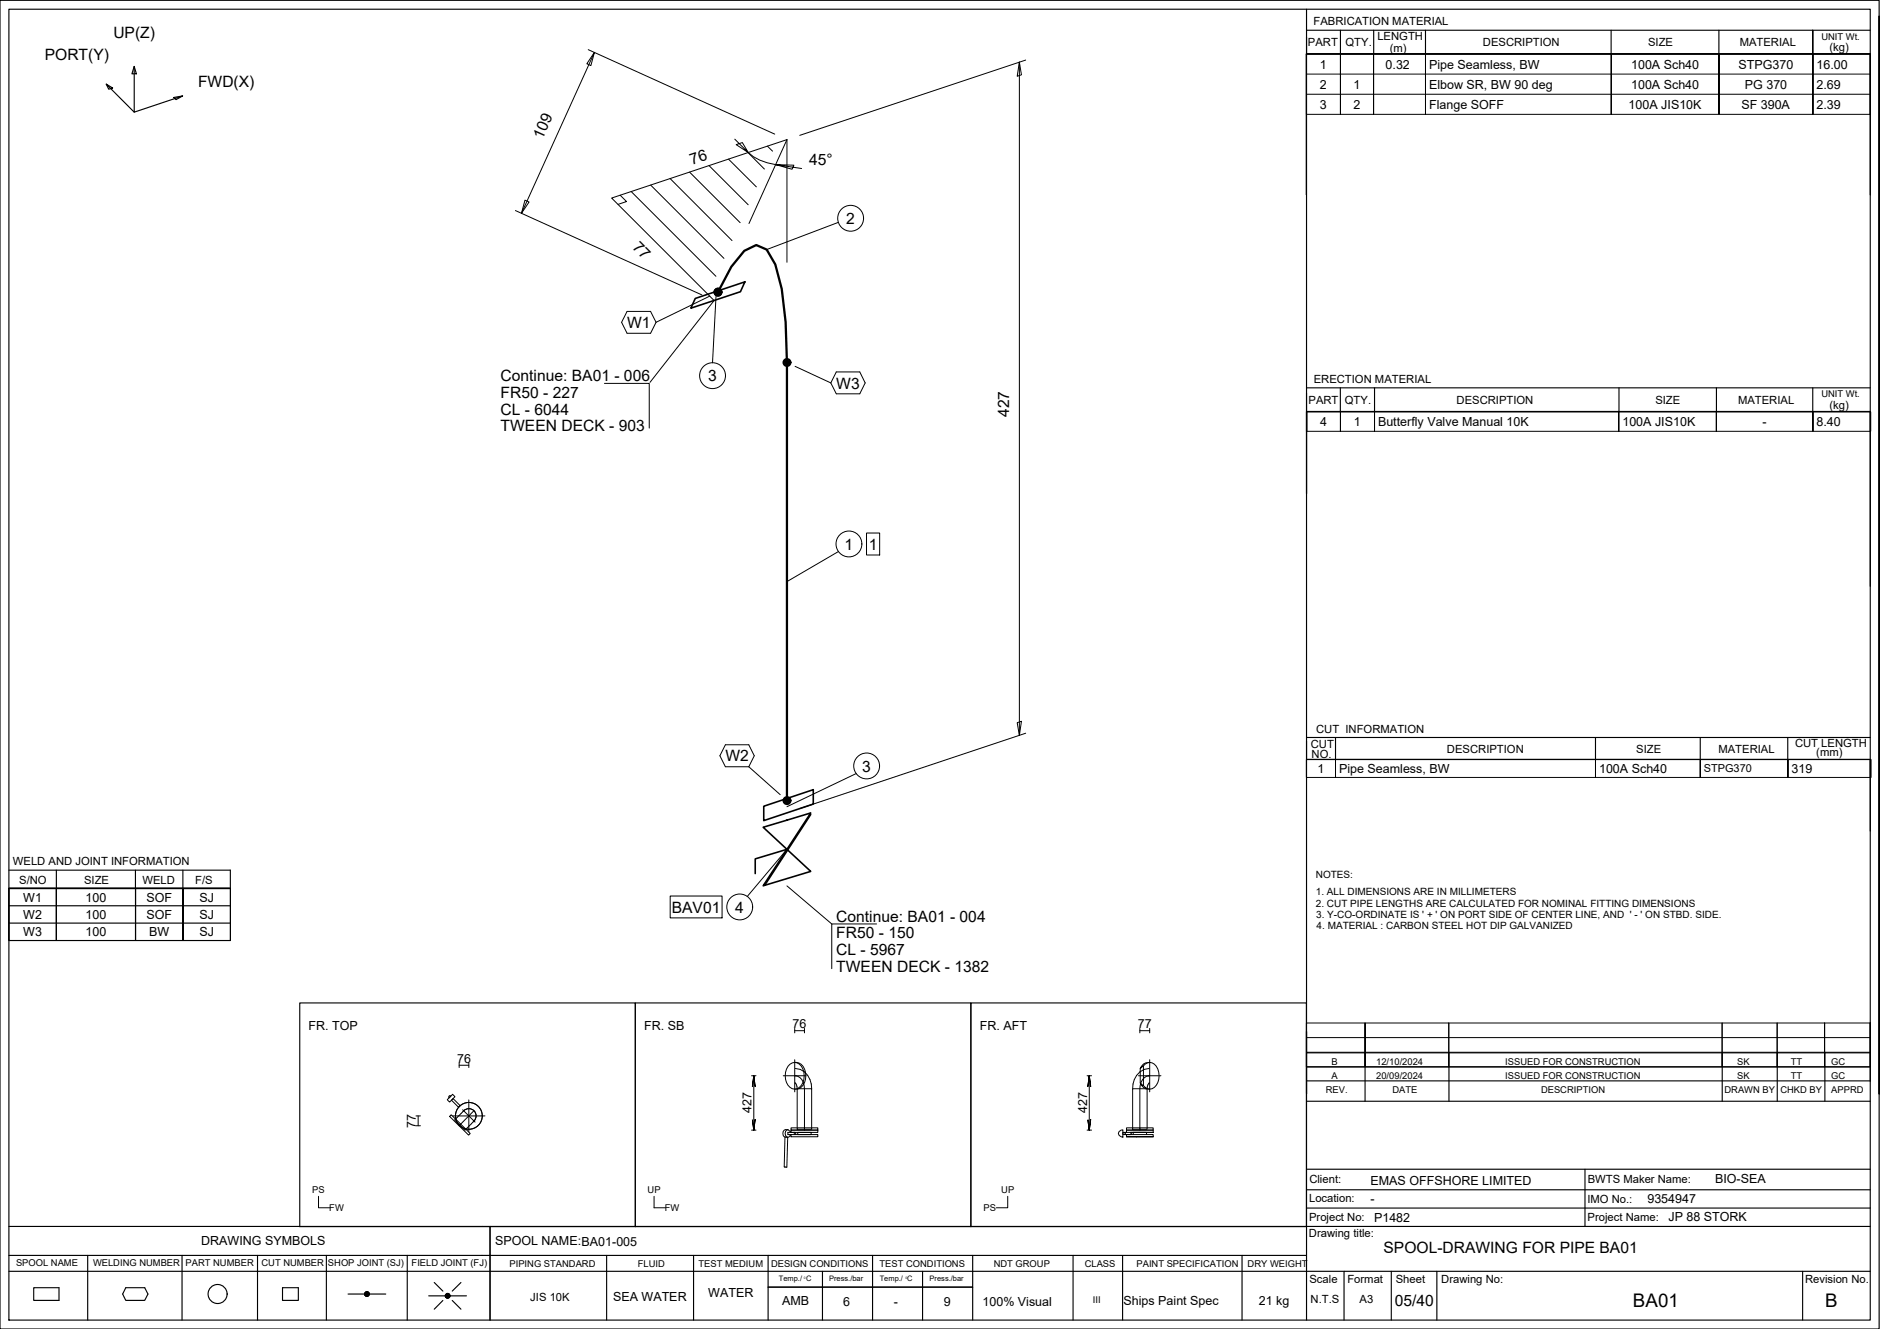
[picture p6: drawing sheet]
<svg xmlns="http://www.w3.org/2000/svg" width="420mm" height="297mm" viewBox="0 0 420 297" stroke-linecap="round" stroke-linejoin="round" font-family="sans-serif">
<g fill="none" stroke="#000" stroke-width=".22">
<path d="M131.5 11.1l41.6 18.9M132.8 11.7l-.7 3-1-.4zM132.8 11.7l-16.3 36M227.8 13.9l.5 2.8-1 .3zM227.8 13.9v150.5M229.2 13.4l-50.5 16.9M292 12.1h126v13.5h-126zM292 16.6h126M292 12.1v13.5M299.6 12.1v13.5v-13.5M307 12.1v13.5v-13.5M318.6 12.1v13.5v-13.5"/>
<path d="M360.1 12.1v13.5v-13.5M384.2 12.1v13.5v-13.5M405.2 12.1v13.5v-13.5M418 12.1v13.5M149.8 39.9l13.8 13.9M154.1 38.5l11.3 11.3M158.5 37l8.7 8.8M162.8 35.6l6.2 6.2M164.2 31.1l3 3-2.7-1.8 1.4-.4a7.6 7.6 0 0 0 5.6 4.5l5.5 1.4 .4-.9-4-.1 5.8 .9M167.2 34.1l3.6 3.7M171.5 32.7l1.2 1.1M175.9 31.2l-39.2 13.1 22.9 22.9-14.3 18.3"/>
<path d="M175.9 31.2v27.4M175.9 31.2l-8.5 18.8M292 21.1h126M115.2 47.1l41.7 18.8M117.3 44.7l.9 .5-1.7 2.5zM138.6 43.6l1.4 1.4-1.9 .7M141.1 42.8l18.9 19M145.4 41.4l16.4 16.3M187.3 49.7l-16 6.1M140.1 69.6h5.3l1.2 2.4-1.2 2.5h-5.3l-1.2-2.5zM158.6 66.2l-12 5.8M160 66.2l-.8 14.9"/>
<path d="M135.1 85.7h10v10M177.7 81.9l8 3.7M186.9 83.1h5.3l1.2 2.5-1.2 2.4h-5.3l-1.2-2.4zM292 92.1h126.1v4.3h-126.1zM292.1 92.1v4.3M299.6 92.1v4.3v-4.3M307.2 92.1v4.3v-4.3M361.8 92.1v4.3v-4.3M383.6 92.1v4.3v-4.3M405.2 92.1v4.3v-4.3M418 92.1v4.3M193.7 119.1h2.9v4.9h-2.9z"/>
<path d="M187.4 123.3l-11.5 6.7M162.1 166.5h5.2l1.3 2.4-1.3 2.5h-5.2l-1.2-2.5zM167.3 171.4l7.1 6.2M191.3 172.9l-15.4 7.4M227.3 161.5l1-.3-.5 3.2zM229.2 163.9l-50.5 16.8M292 169.8v4h126.2v-4h-126.2v4M298.5 169.8v4v-4M356.6 169.8v4v-4M380 169.8v4v-4M399.6 169.8v4v-4M418 169.8v4"/>
<path d="M175.9 198l10 8.5M175.9 189.8l-8.9 10.6M149.8 200.3h11.6v4.9h-11.6zM195.9 206.5h-10v10M102.6 237.6v1M102.6 238.1h2.2M104.8 237.6v1M176.6 237.9a1.83 1.83 0 0 1 2.9 1.1 3.5 3.5 0 0 1-1.3 4.3 2.19 2.19 0 0 1-2.6-2.1 3.7 3.7 0 0 1 1-3.3zM177.6 237.5a2.3 2.3 0 0 1 2.4 2.2 3.3 3.3 0 0 1-1.5 3.6l-.9 .1M177.6 229.9v1M177.6 236.9v7.1M177.6 230.4h2.2"/>
<path d="M177.8 238.8a4.2 4.2 0 0 1 3.6 4.5M179.8 229.9v1M254.7 229.9v1M254.7 230.4h2.2M254.8 238.9v3.1M255.9 237.9a1.8 1.8 0 0 1 2.9 1.1 3.5 3.5 0 0 1-1.3 4.3 1.65 1.65 0 0 1-2-.7v-4.4zM256.8 238.8a4.2 4.2 0 0 0-3.7 4.5M256.9 237.5a2.01 2.01 0 0 0-2.1 1.4l.7-.7M256.9 229.9v1M256.9 236.9v7.1M292 228.6h126v9.8h-126zM292 228.6v9.8"/>
<path d="M292 235.2h126M292 231.9h126M305.1 228.6v9.8v-9.8M323.8 228.6v9.8M384.9 228.6v9.8M397.2 228.6v9.8M407.8 228.6v9.8v-9.8M418 228.6v9.8M93 249.4h1M93 251.6h1M93.5 249.4v2.2M99.9 245.8l1.3-1.2 .5 .5-1.2 1.2z"/>
<path d="M100.5 249.5l.3-.3 4.3 4.2-.4 .3zM100.6 245.1l-.1 .2M100.8 245h-.4v.4M100.9 245.9l.4-.4 1.5 1.6-.3 .4zM101.2 249.4h7.2M103 251.3l-.4 .3M103.4 248l2.8 2.8M103.6 248.3a1.65 1.65 0 0 1 2.5 .1 1.65 1.65 0 0 1-.4 2.4l-1.8 1.8-2.3-2.2 2-2.1M104.8 245.8v7.2M105.9 248.2l-3.2 3.3M168 240.4h1M168 252.6h1"/>
<path d="M168.1 250.2l.4 2.4 .3-2.4-.3 2.4zM168.5 240.4l-.4 2.5 .4-2.5 .3 2.5zM168.5 240.4v12.2M175 240.4h5.2M176 254.2l-.1 6.6h-.6l.1-6.6h.7M176.1 252.5a.91 .91 0 0 0-.6 .8 .91 .91 0 0 0 .6 .9l.3-.1 .2-.5M176.1 252.5h-.5a.91 .91 0 0 0-.6 .8 .91 .91 0 0 0 .5 .9M176.1 252.5l.5 .6M176.8 252.1h6v.5h-6zM176.8 253.6h6v.5h-6zM176.8 252.6h6v.5h-6zM177.5 253.2h.3l-.1 .4z"/>
<path d="M177.7 253.1h-1.6v.5h.7M177.8 240.4a2.58 2.58 0 0 1 2 2.9v9.1M177.8 242.1l.2 .4 .2 .8M178.2 243.3h3.2v9.1h-3.2zM178.3 253.1h3v.5h-3zM179.8 252.1v.5M243 240.4h.9M243 252.6h.9M243.1 250.2l.3 2.4 .4-2.4-.4 2.4zM243.4 240.4l-.3 2.5 .3-2.5 .4 2.5zM243.4 240.4v12.2M250.1 252.9l.9-.4v1.7l-.9-.4-.2-.5z"/>
<path d="M251.1 253.1h1.5l.2 .2-.2 .3h-1.5l.4-.3zM251.1 253.1h-.1v.4l.1 .1M251.8 254.1h5.9zM251.8 252.6h5.9v.5M251.8 254.1v-.5h5.9v.5M251.8 252.1h5.9v.5h-5.9zM251.8 252.6v.5M252.6 253.1h5.1zM253.1 243.3h3.3v9.1h-3.3zM253.3 253.6v-.5h2.9v.5M254.4 240.4h5.1M254.7 252.1v.5"/>
<path d="M255.5 242.6l-.7-.6a2.03 2.03 0 0 0 2.1 1.4M256.8 240.4a2.6 2.6 0 0 0-2.1 2.9v9.1M256.8 242.1l-.3 .4-.1 .8M71.2 267.4v2.5h2.6M146.2 267.4v2.5h2.6M225.2 267.4v2.5h-2.5"/>
<circle cx="190.1" cy="48.8" r="2.89"/>
<circle cx="159.2" cy="84" r="2.89"/>
<circle cx="189.7" cy="121.6" r="2.89"/>
<circle cx="193.7" cy="171.2" r="2.89"/>
<circle cx="165.3" cy="202.7" r="2.89"/>
<circle cx="104.8" cy="249.4" r="3"/>
</g>
<g fill="none" stroke="#000" stroke-width=".25">
<path d="M0 .1h420v296.9h-420zM2 2.1h416v292.9h-416zM23.7 18.8l1.5 .9-.9 .2zM23.7 18.8l6.3 6.3M30 14.8l.5 1.7h-1zM30 14.8v10.3l10.8-3.7M292 2.1v292.9M292 6.8h126M299.6 6.8v5.3M307 6.8v5.3M318.6 6.8v5.3M360.1 6.8v5.3"/>
<path d="M384.2 6.8v5.3M405.1 6.8v5.3v-5.3M418 12.1h-126v31.5v-31.5h126v31.5M420 3.6v240.9v-240.9M38.8 21.8l2-.4-1.5 .9zM292 92v18.3v-18.3h126zM292 86.7h126M299.6 86.7v5.3M307.2 86.7v5.3M361.8 86.7v5.3M383.6 86.7v5.3M405.1 86.7v5.2"/>
<path d="M418 92.1v38.9M292 169.7l126 .1v15.9M292 164.8h126M298.5 164.8v4.9M356.6 164.8v4.9M380 164.8v4.9M399.5 164.8v4.9M2 198.6h49.5v11.6h-49.5zM2 198.6v11.6M2 194.5h49.5v4.1h-49.5M12.6 198.6v11.6v-11.6M12.6 194.5v4.1"/>
<path d="M30.3 194.5v4.1M30.3 198.6v11.6v-11.6M40.9 194.5v4.1M40.9 198.6v11.6v-11.6M51.5 198.6h-49.5h49.5M51.5 198.6v11.6M2 206.3h49.5M2 202.4h49.5M67 224.2h75v50h-75zM142 224.2h75v50h-75zM217 224.2h75v50h-75zM292 230.6v13.9v-13.9"/>
<path d="M292 238.4h126M292 235.3h126M305.1 235.3v10.8M323.8 235.3v10.8M384.9 235.3v10.8M397.2 235.3v10.8M407.8 235.3v10.8M418 228.5v13.1M292 246.1h126M292 241.6h126M2 274.1h416M109.5 274.1v20.9"/>
<path d="M292 261.3h126M292 270h126M292 265.9h126M354.2 261.3v12.8M2 284.1h416M2 280.6h290M7.5 287.8h5.7v2.8h-5.7zM19.6 280.6v14.4M28.1 287.8h4.2l.8 1.4-.8 1.4h-4.2l-.7-1.4zM40.7 280.6v14.4M57.6 280.6v14.4M63.1 287.8h3.6v2.8h-3.6z"/>
<path d="M72.9 280.6v14.4M77.8 289.2h3.7M81.7 288.8l-.1 .2M81.9 288.7l-.4 .4M82 288.7l-.5 .6M82.1 288.7l-.6 .7M82.2 288.8l-.7 .6M82.3 288.8l-.7 .7M82.3 288.8l-.7 .8M82.4 288.9l-.7 .7M82.4 289l-.7 .7M82.5 289l-.7 .7"/>
<path d="M82.5 289.5l-.3 .2M82.5 289.1l-.6 .6M82.5 289.2l-.5 .5M82.5 289.3l-.4 .4M82.5 289.2h3.7M91 280.6v14.4M95.8 289.6h3.7M97 286.6l2 2M99 290.7l-2 1.9M99.9 289.1l-.3 .3M100 289.1l-.5 .5M100.1 289.1l-.6 .6"/>
<path d="M100.2 289.1l-.7 .7M100.2 289.2l-.6 .6M100.3 289.2l-.7 .7M100.4 289.2l-.7 .8M100.4 289.3l-.7 .7M100.5 289.4l-.7 .7M100.5 289.9l-.1 .1M100.5 289.5l-.6 .6M100.5 289.7l-.4 .4M100.6 289.6h3.6M100.6 289.6l-.6 .5M101.1 290.7l1.9 1.9"/>
<path d="M103 286.6l-1.9 2M135.6 280.6v14.4M155 280.6v14.4M171.7 287.7h45.7M171.7 280.6v14.4M183.8 284.1v10.9M195 280.6v14.4M206.2 284.1v10.9M217.4 280.6v14.4M239.8 280.6v14.4M250.9 280.7v14.3M277.6 280.6v14.4"/>
<path d="M300.4 284.1v10.9M310.9 284.1v10.9M321.1 284.1v10.9M402.9 284.1v10.9"/>
<circle cx="48.6" cy="289.2" r="2.13"/>
<circle cx="82" cy="289.2" r=".54"/>
<circle cx="100" cy="289.6" r=".54"/>
</g>
<path d="M155.4 66.7l11.1-3.7-1 2.2-11.1 3.7zM170.6 184.9l10.6 9.9-10.6 3.2 10.6-16.3zM170.7 180.2l11.1-3.7v3.2l-11.1 3.7zM175.9 189.8l-7.1 2.2v3.2M181.2 182l-10.3 15.9" fill="none" stroke="#000" stroke-width=".36"/>
<g fill="none" stroke="#000" stroke-width=".51">
<path d="M160.4 65.3l3-5.7 2.9-3.5 2.7-1.3 2.3 1 2 3.3 1.4 5.5 .9 7.4 .3 9v98"/>
<circle cx="160.5" cy="65.3" r=".75"/>
<circle cx="160.5" cy="65.3" r=".37"/>
<circle cx="175.9" cy="81" r=".75"/>
<circle cx="175.9" cy="81" r=".37"/>
<circle cx="175.9" cy="178.9" r=".75"/>
<circle cx="175.9" cy="178.9" r=".37"/>
</g>
<path d="M187 45.7v6.2M156.1 80.9v6.2M186.6 118.5v6.2M193.4 118.9v5.3M190.6 168.1v6.2M162.2 199.6v6.2M149.6 200.1v5.3" fill="none" stroke="#fff" stroke-width=".22"/>
<g fill="#fff" stroke="#fff" stroke-width=".22">
<path d="M196.8 168.1l-6.2 6.2h6.2zM190.6 168.1h6.2l-6.2 6.2z"/>
<path d="M193.2 45.7l-6.2 6.2h6.2zM187 45.7h6.2l-6.2 6.2z"/>
<path d="M168.4 199.6l-6.2 6.2h6.2zM162.2 199.6h6.2l-6.2 6.2z"/>
<path d="M162.3 80.9l-6.2 6.2h6.2zM156.1 80.9h6.2l-6.2 6.2z"/>
<path d="M192.8 118.5l-6.2 6.2h6.2zM186.6 118.5h6.2l-6.2 6.2z"/>
<path d="M196.8 118.9l-3.4 5.3h3.4zM193.4 118.9h3.4l-3.4 5.3z"/>
<path d="M149.6 205.4h12v-5.3zM149.6 200.1h12l-12 5.3z"/>
</g>
<g font-size="4.2">
<text x="365" y="292.1">BA01</text>
<text x="407.9" y="292.1">B</text>
</g>
<g font-size="3.5">
<text x="25.3" y="8.5">UP(Z)</text>
<text x="10" y="13.5">PORT(Y)</text>
<text x="44.3" y="19.5">FWD(X)</text>
<text x="121.2" y="31.3" transform="rotate(-66 121.2 31.3)">109</text>
<text x="154.6" y="36.8" transform="rotate(-18 154.6 36.8)">76</text>
<text x="180.8" y="36.9">45°</text>
<text x="189.1" y="50">2</text>
<text x="141.2" y="55.4" transform="rotate(45 141.2 55.4)">77</text>
<text x="140.1" y="73.3">W1</text>
<text x="111.9" y="88.9">FR50 - 227</text>
<text x="111.9" y="85.2">Continue: BA01 - 006</text>
<text x="158.3" y="85.2">3</text>
<text x="186.9" y="86.8">W3</text>
<text x="111.9" y="92.7">CL - 6044</text>
<text x="225.5" y="93.2" transform="rotate(-90 225.5 93.2)">427</text>
<text x="111.9" y="96.4">TWEEN DECK - 903</text>
<text x="188.7" y="122.8">1</text>
<text x="194.1" y="122.8">1</text>
<text x="162.1" y="170.2">W2</text>
<text x="192.7" y="172.5">3</text>
<text x="150.1" y="204">BAV01</text>
<text x="164.3" y="204">4</text>
<text x="186.9" y="209.7">FR50 - 150</text>
<text x="186.9" y="206">Continue: BA01 - 004</text>
<text x="186.9" y="213.5">CL - 5967</text>
<text x="186.9" y="217.3">TWEEN DECK - 1382</text>
<text x="309.2" y="280.1">SPOOL-DRAWING FOR PIPE BA01</text>
<text x="311.7" y="291.8">05/40</text>
</g>
<g font-size="2.8">
<text x="295" y="15.3">1</text>
<text x="309.7" y="15.3">0.32</text>
<text x="319.4" y="15.3">Pipe Seamless, BW</text>
<text x="364.5" y="15.3">100A Sch40</text>
<text x="388.6" y="15.3">STPG370</text>
<text x="406" y="15.3">16.00</text>
<text x="295" y="19.8">2</text>
<text x="302.5" y="19.8">1</text>
<text x="319.4" y="19.8">Elbow SR, BW 90 deg</text>
<text x="364.5" y="19.8">100A Sch40</text>
<text x="390" y="19.8">PG 370</text>
<text x="406" y="19.8">2.69</text>
<text x="295" y="24.3">3</text>
<text x="302.5" y="24.3">2</text>
<text x="319.4" y="24.3">Flange SOFF</text>
<text x="364" y="24.3">100A JIS10K</text>
<text x="389.2" y="24.3">SF 390A</text>
<text x="406" y="24.3">2.39</text>
<text x="295.1" y="95.2">4</text>
<text x="302.6" y="95.2">1</text>
<text x="308" y="95.2">Butterfly Valve Manual 10K</text>
<text x="362.6" y="95.2">100A JIS10K</text>
<text x="393.9" y="95.2">-</text>
<text x="406" y="95.2">8.40</text>
<text x="294.4" y="172.7">1</text>
<text x="299.3" y="172.7">Pipe Seamless, BW</text>
<text x="357.4" y="172.7">100A Sch40</text>
<text x="400.4" y="172.7">319</text>
<text x="5.2" y="201.5">W1</text>
<text x="19.1" y="201.5">100</text>
<text x="32.7" y="201.5">SOF</text>
<text x="44.6" y="201.5">SJ</text>
<text x="5.2" y="205.4">W2</text>
<text x="5.2" y="209.3">W3</text>
<text x="19.1" y="205.4">100</text>
<text x="19.1" y="209.3">100</text>
<text x="32.7" y="205.4">SOF</text>
<text x="33.3" y="209.3">BW</text>
<text x="44.6" y="205.4">SJ</text>
<text x="44.6" y="209.3">SJ</text>
<text x="69" y="230.2">FR. TOP</text>
<text x="144" y="230.2">FR. SB</text>
<text x="177.1" y="229.9">76</text>
<text x="219" y="230.2">FR. AFT</text>
<text x="254.3" y="229.9">77</text>
<text x="102.2" y="237.6">76</text>
<text x="168" y="248.8" transform="rotate(-90 168 248.8)">427</text>
<text x="243" y="248.8" transform="rotate(-90 243 248.8)">427</text>
<text x="93" y="252.1" transform="rotate(-90 93 252.1)">77</text>
<text x="306.3" y="265">EMAS OFFSHORE LIMITED</text>
<text x="306.3" y="268.8">-</text>
<text x="368.2" y="268.9">9354947</text>
<text x="383.3" y="264.4">BIO-SEA</text>
<text x="307.1" y="273.1">P1482</text>
<text x="372.9" y="273">JP 88 STORK</text>
<text x="45" y="278.2">DRAWING SYMBOLS</text>
<text x="110.6" y="278.3">SPOOL NAME:BA01-005</text>
<text x="137" y="290.8">SEA WATER</text>
<text x="158.3" y="290">WATER</text>
<text x="174.8" y="291.7">AMB</text>
<text x="188.5" y="291.9">6</text>
<text x="199.7" y="291.9">-</text>
<text x="210.9" y="291.8">9</text>
<text x="219.6" y="291.9">100% Visual</text>
<text x="251.1" y="291.7">Ships Paint Spec</text>
<text x="281.3" y="291.7">21 kg</text>
</g>
<g font-size="2.5">
<text x="293.6" y="5.7">FABRICATION MATERIAL</text>
<text x="292.3" y="10.3">PART</text>
<text x="300.7" y="10.3">QTY.</text>
<text x="307.8" y="8.9">LENGTH</text>
<text x="310.6" y="11.5">(m)</text>
<text x="331.4" y="10.3">DESCRIPTION</text>
<text x="368.3" y="10.3">SIZE</text>
<text x="388.8" y="10.3">MATERIAL</text>
<text x="408.9" y="11.4">(kg)</text>
<text x="293.6" y="85.7">ERECTION MATERIAL</text>
<text x="292.4" y="90.2">PART</text>
<text x="300.6" y="90.2">QTY.</text>
<text x="325.5" y="90.2">DESCRIPTION</text>
<text x="370" y="90.2">SIZE</text>
<text x="388.4" y="90.2">MATERIAL</text>
<text x="408.9" y="91.3">(kg)</text>
<text x="292.9" y="167.2">CUT</text>
<text x="294.1" y="163.9">CUT INFORMATION</text>
<text x="401.2" y="167">CUT LENGTH</text>
<text x="293.1" y="169.4">NO.</text>
<text x="323.4" y="168.3">DESCRIPTION</text>
<text x="365.7" y="168.3">SIZE</text>
<text x="384" y="168.3">MATERIAL</text>
<text x="405.9" y="169">(mm)</text>
<text x="2.9" y="193.4">WELD AND JOINT INFORMATION</text>
<text x="4.3" y="197.5">S/NO</text>
<text x="18.8" y="197.5">SIZE</text>
<text x="31.9" y="197.5">WELD</text>
<text x="43.6" y="197.5">F/S</text>
<text x="292.6" y="268.6">Location:</text>
<text x="292.6" y="264.5">Client:</text>
<text x="354.8" y="268.9">IMO No.:</text>
<text x="354.9" y="264.3">BWTS Maker Name:</text>
<text x="292.6" y="272.8">Project No:</text>
<text x="354.8" y="272.8">Project Name:</text>
<text x="292.5" y="276.4">Drawing title:</text>
<text x="292.7" y="286.7">Scale</text>
<text x="301.1" y="286.7">Format</text>
<text x="311.9" y="286.7">Sheet</text>
<text x="322.1" y="286.7">Drawing No:</text>
<text x="403.4" y="286.7">Revision No.</text>
<text x="118.5" y="290.8">JIS 10K</text>
<text x="292.9" y="291.3">N.T.S</text>
<text x="303.9" y="291.3">A3</text>
</g>
<text font-size="2.4" x="380.8" y="172.6">STPG370</text>
<g font-size="2.2">
<text x="294.1" y="196.3">NOTES:</text>
<text x="294.1" y="200">1. ALL DIMENSIONS ARE IN MILLIMETERS</text>
<text x="294.1" y="202.7">2. CUT PIPE LENGTHS ARE CALCULATED FOR NOMINAL FITTING DIMENSIONS</text>
<text x="294.2" y="205.1">3. Y-CO-ORDINATE IS ' + ' ON PORT SIDE OF CENTER LINE, AND ' - ' ON STBD. SIDE.</text>
<text x="294.3" y="207.7">4. MATERIAL : CARBON STEEL HOT DIP GALVANIZED</text>
</g>
<g font-size="2.1">
<text x="407.1" y="8.9">UNIT Wt.</text>
<text x="407.1" y="88.8">UNIT Wt.</text>
<text x="297.6" y="238.1">B</text>
<text x="307.6" y="238.1">12/10/2024</text>
<text x="336.4" y="238.1">ISSUED FOR CONSTRUCTION</text>
<text x="388.3" y="238.1">SK</text>
<text x="400.2" y="238.1">TT</text>
<text x="409.3" y="238.1">GC</text>
<text x="296.3" y="244.4">REV.</text>
<text x="297.6" y="241.2">A</text>
<text x="307.6" y="241.2">20/09/2024</text>
<text x="311.2" y="244.4">DATE</text>
<text x="336.4" y="241.2">ISSUED FOR CONSTRUCTION</text>
<text x="344.4" y="244.4">DESCRIPTION</text>
<text x="385.4" y="244.4">DRAWN BY</text>
<text x="388.3" y="241.2">SK</text>
<text x="397.9" y="244.4">CHKD BY</text>
<text x="400.2" y="241.2">TT</text>
<text x="409.3" y="244.4">APPRD</text>
<text x="409.3" y="241.2">GC</text>
<text x="69.8" y="266.7">PS</text>
<text x="144.7" y="266.7">UP</text>
<text x="223.8" y="266.7">UP</text>
<text x="73.6" y="270.7">FW</text>
<text x="148.6" y="270.7">FW</text>
<text x="219.8" y="270.7">PS</text>
<text x="3.6" y="283">SPOOL NAME</text>
<text x="20.8" y="282.9">WELDING NUMBER</text>
<text x="41.5" y="282.9">PART NUMBER</text>
<text x="58.4" y="282.9">CUT NUMBER</text>
<text x="73.3" y="282.9">SHOP JOINT (SJ)</text>
<text x="92" y="283">FIELD JOINT (FJ)</text>
<text x="113.9" y="283.1">PIPING STANDARD</text>
<text x="142.6" y="283.1">FLUID</text>
<text x="156.1" y="283.1">TEST MEDIUM</text>
<text x="172.3" y="283.1">DESIGN CONDITIONS</text>
<text x="196.6" y="283.1">TEST CONDITIONS</text>
<text x="222.1" y="283.1">NDT GROUP</text>
<text x="242.4" y="283.1">CLASS</text>
<text x="254" y="283.1">PAINT SPECIFICATION</text>
<text x="278.8" y="283.1">DRY WEIGHT</text>
<text x="244.2" y="291.3">III</text>
</g>
<g font-size="1.7">
<text x="174.1" y="286.4">Temp./ C</text>
<text x="185.3" y="286.4">Press./bar</text>
<text x="196.6" y="286.4">Temp./ C</text>
<text x="207.8" y="286.4">Press./bar</text>
</g>
<g font-size=".7">
<text x="179.7" y="285.8">0</text>
<text x="202.4" y="285.8">0</text>
</g>
</svg>
